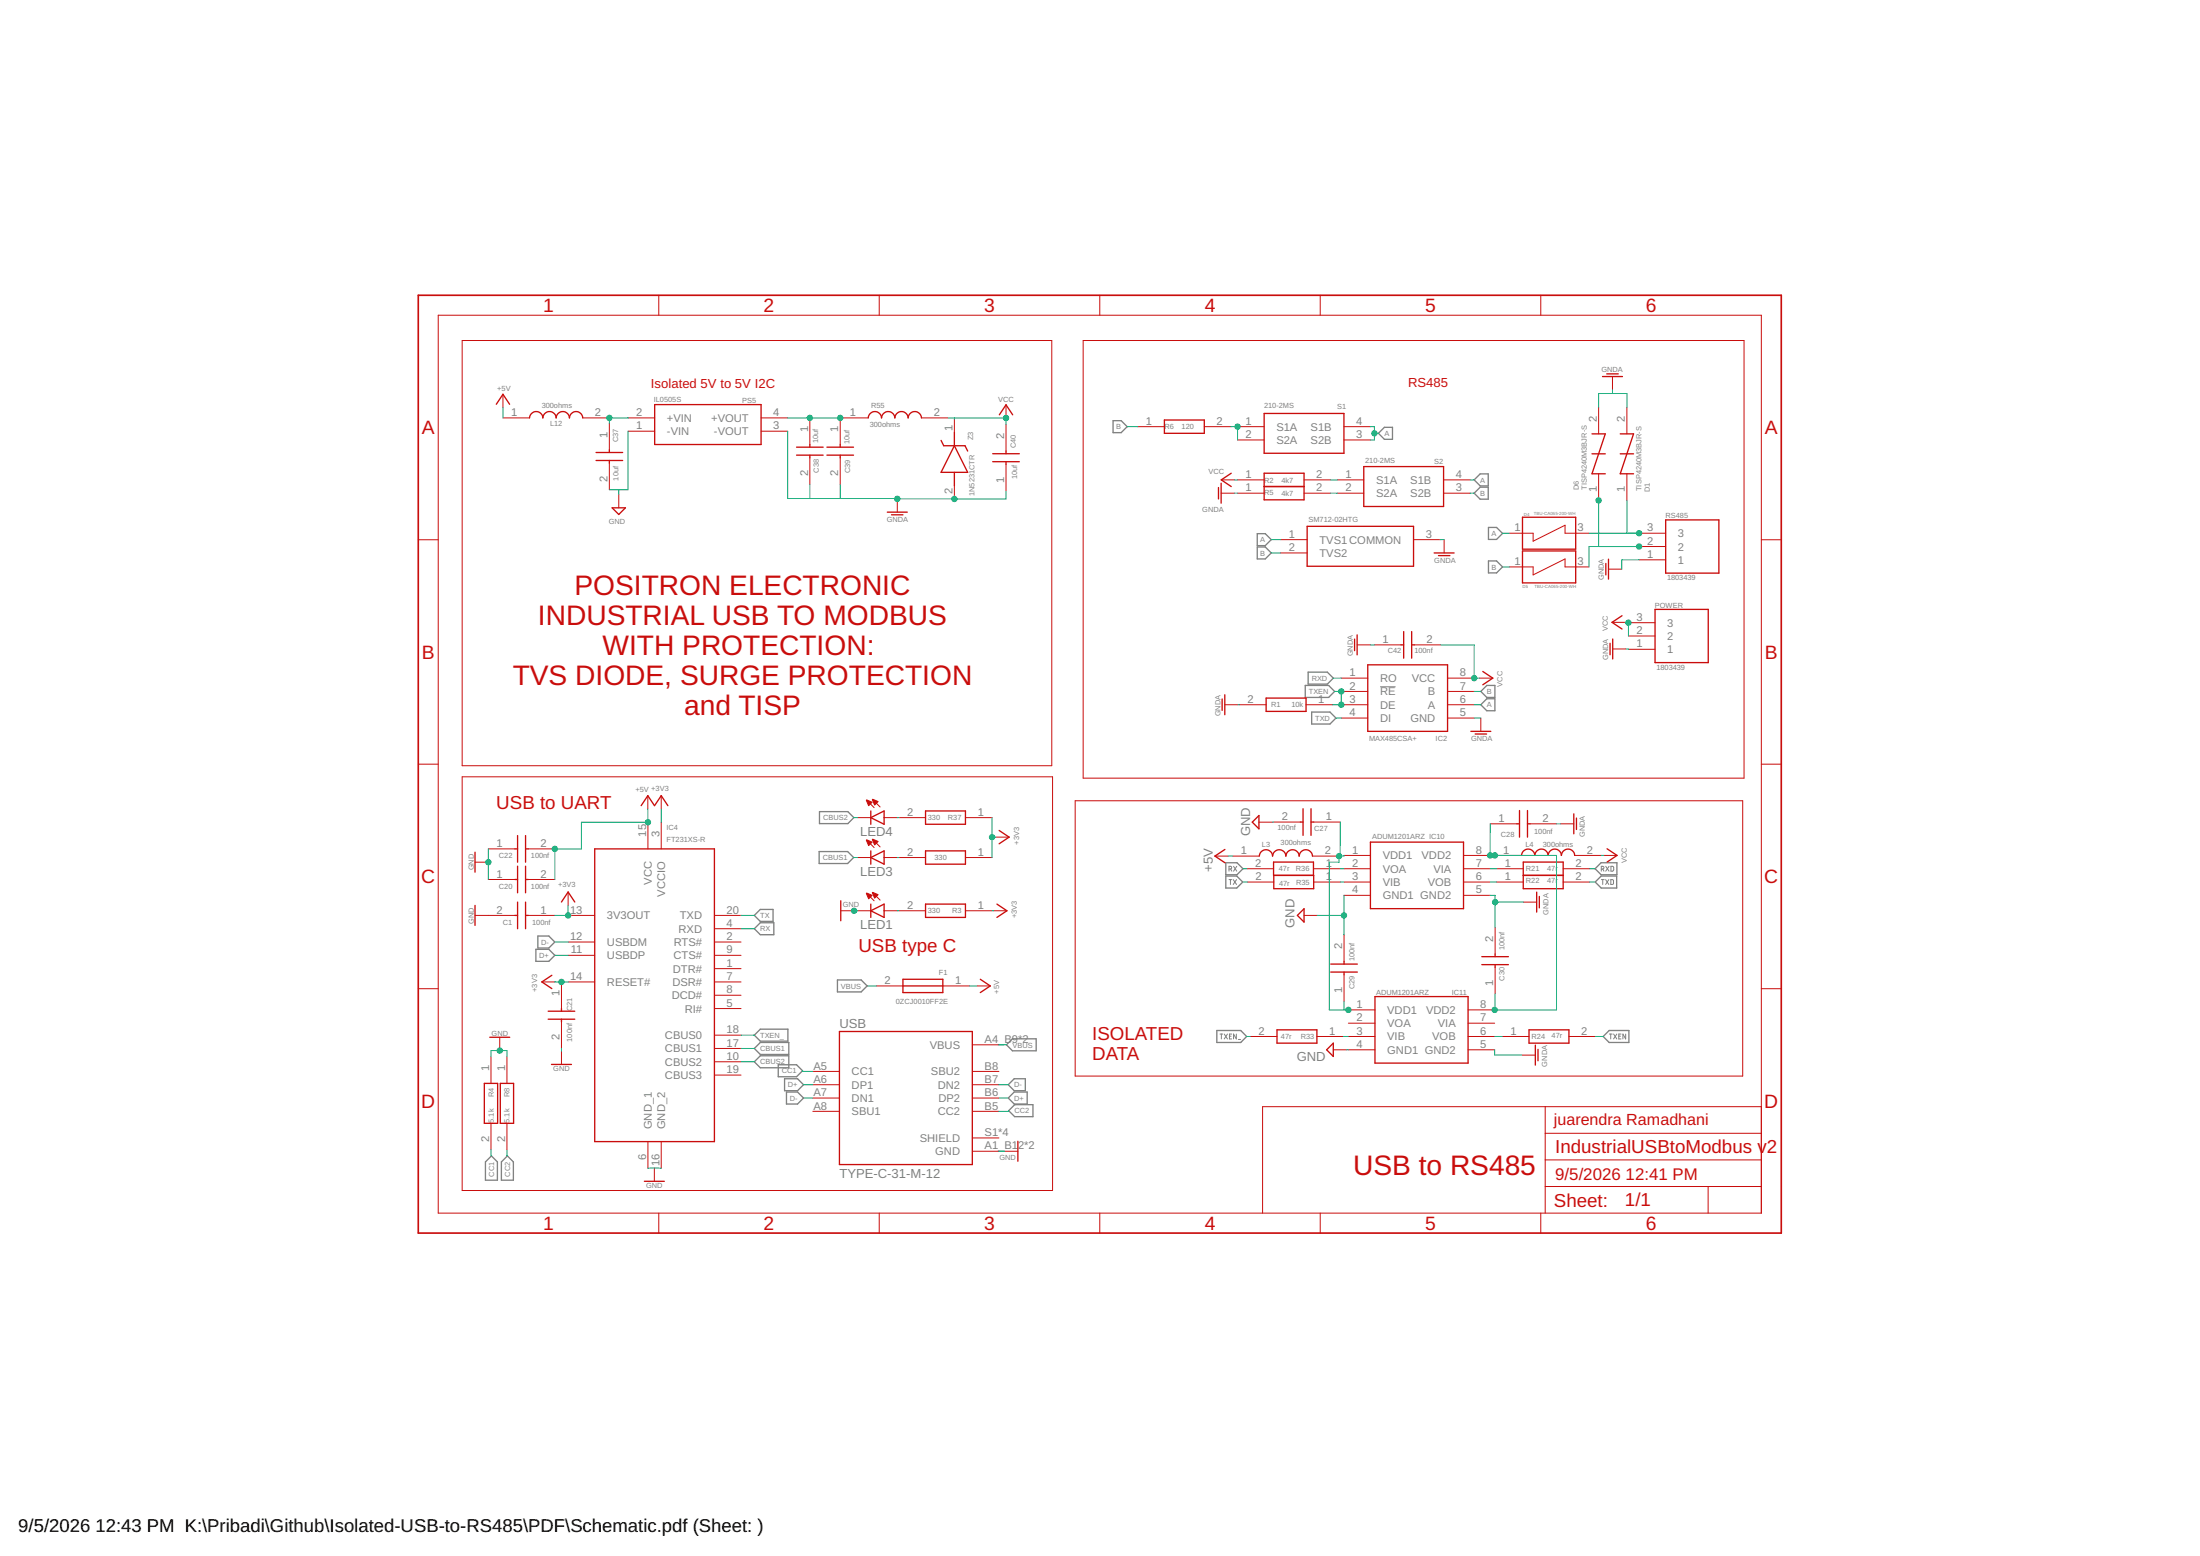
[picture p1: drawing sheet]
<svg xmlns="http://www.w3.org/2000/svg" width="420mm" height="297mm" viewBox="0 0 420 297" stroke-linecap="round" stroke-linejoin="round" font-family="sans-serif">
<g fill="none" stroke="#808080" stroke-width=".19">
<path d="M263.6 131.1h2.9M234.7 165.9l.5-.1-.1-.4h-.4v.9M234.7 167.9h.5M235 167.9v.9M235 165.9l.2 .4M235.5 167.9l.7 .9M235.6 165.4l.6 .9M236.2 167.9l-.7 .9M236.2 165.4l-.6 .9M305.8 165.9l.5-.1v-.3l-.5-.1v.9M305.8 167.9h.6M306.1 167.9v.9"/>
<path d="M306.1 165.9l.2 .4M306.6 167.9l.7 .9M306.7 165.4l.6 .9M307.3 167.9l-.7 .9M307.3 165.4l-.6 .9M307.6 167.9l.5 .2v.6l-.1 .1h-.4zM307.7 165.4l.5 .1v.6l-.2 .2h-.3zM233 197.4h.5M233.3 197.4v.9M233.8 197.4l.6 .9M234.4 197.4l-.6 .9M234.8 197.8h.3"/>
<path d="M235.2 197.4h-.4v.9h.4M236.1 197.4v.9l-.5-.9v.9M236.5 198.4h.4M307.4 197.4h.5M307.6 197.4v.9M308.2 197.4l.6 .9M308.8 197.4l-.6 .9M309.2 197.8h.3M309.6 197.4h-.4v.9h.4M310.5 197.4v.9l-.6-.9v.9"/>
</g>
<g fill="none" stroke="#808080" stroke-width=".25">
<path d="M212.6 80.3h1.5l1.2 1.1-1.2 1.2h-1.5zM263.2 82.7l1.2-1.1h1.5v2.3h-1.5zM281.5 94.1l1.2-1.1h1.5v2.3h-1.5zM281.5 91.6l1.2-1.1h1.5v2.3h-1.5zM240.1 104.4h1.5l1.2 1.2-1.2 1.1h-1.5zM240.1 101.9h1.5l1.2 1.1-1.2 1.2h-1.5zM284.3 107.1h1.5l1.2 1.1-1.2 1.2h-1.5zM284.3 100.7h1.5l1.2 1.1-1.2 1.2h-1.5zM249.3 130.9h4.4l1.2 1.1-1.2 1.1h-4.4zM249.8 128.3h3.7l1.1 1.2-1.1 1.1h-3.7zM250.5 135.9h3.5l1.1 1.2-1.1 1.1h-3.5zM284 130.9h1.5v2.2h-1.5l-1.2-1.1z"/>
<path d="M284 133.4h1.5v2.3h-1.5l-1.2-1.2zM156.5 154.9h5.4l1.2 1.2-1.2 1.1h-5.4zM102.7 178.7h2.1l1.2 1.1-1.2 1.2h-2.1zM144.1 177.3l1.1-1.2h2.6v2.3h-2.6zM144.1 174.8l1.1-1.2h2.4v2.3h-2.4zM156.4 162.6h5.5l1.1 1.1-1.1 1.1h-5.5zM234.1 164.7h2.1l1.2 1.1-1.2 1.2h-2.1zM234.1 167.2h2.1l1.1 1.2-1.1 1.1h-2.1zM304.6 165.8l1.2-1.1h3v2.3h-3zM304.7 168.4l1.1-1.2h3v2.3h-3zM102.3 181.2h2.5l1.2 1.2-1.2 1.1h-2.5zM144.1 197.6l1.1-1.1h5.3v2.3h-5.3z"/>
<path d="M145.2 199h5.4v2.3h-5.4l-1.1-1.1zM159.9 187.1h4.6l1.1 1.1-1.1 1.2h-4.6zM192.2 199.5l1.2-1.2h4.5v2.3h-4.5zM232.4 196.7h4.6l1.1 1.2-1.1 1.1h-4.6zM306.2 197.9l1.1-1.2h3.8v2.3h-3.8zM144.1 202.7l1.1-1.2h5.4v2.3h-5.4zM148.6 203.3h3.5l1.2 1.1-1.2 1.1h-3.5zM149.8 205.9h2.5l1.2 1.2-1.2 1.1h-2.5zM150.2 208.5h2.1l1.2 1.1-1.2 1.2h-2.1zM192.6 209.6l1.1-1.1h2.5v2.3h-2.5zM192.6 207.1l1.1-1.2h2.1v2.3h-2.1zM193.8 210.9h3.5v2.3h-3.5l-1.2-1.2z"/>
<path d="M93.9 220.7l1.1 1.1v3.5h-2.3v-3.5zM95.8 221.8l1.1-1.1 1.1 1.1v3.5h-2.2z"/>
</g>
<g fill="none" stroke="#c90d0c" stroke-width=".19">
<path d="M125.8 56.4v3.8M167.9 56.4v3.8M210 56.4v3.8M252.1 56.4v3.8M294.3 56.4v3.8M83.7 60.2h252.7v171.4h-252.7zM96.1 79.8h5M96.1 75.3v2.5M111.3 79.8h5.1M120 79.8h5M145.4 79.8h5M154.7 79.8v5.1"/>
<path d="M160.5 79.8v5.1M160.7 79.8h5.1M176 79.8h5.1M192.1 77.3v2.5M206.9 65h126.2v83.5h-126.2zM305.3 77.7v5.1M308 71.9v2.5M310.7 77.7v5.1M116.4 80.8v5.1M116.4 88.4v5.1M118.2 94.4v2.5M120 82.3h5"/>
<path d="M145.4 82.3h5M154.7 87.4v5.1M160.5 87.4v5.1M171.4 95.2v2.6M182.3 80v2.5M182.3 92.7v2.5M192.1 81v5.1M192.1 88.6v5.1M217.3 81.4h5.1M230 81.4h5.1M233.2 94.1h2.6M233.2 91.6h2.6"/>
<path d="M236.3 81.4h5.1M236.3 84h5.1M236.3 91.6h5.1M236.3 94.1h5.1M249 91.6h5.1M249 94.1h5.1M255.4 91.6h5.1M255.4 94.1h5.1M256.7 81.4h5M256.7 84h5M275.7 91.6h5.1M275.7 94.1h5.1"/>
<path d="M305.3 90.4v5.1M310.7 90.4v5.1M79.9 103h3.8M244.6 103h5M244.6 105.6h5M270 103h5M275.8 103v2.6M288.2 101.8h4.6v1.5l6.1-3v1.5h4.6M288.2 108.2h4.6v1.5l6.1-3v1.5h4.6M307.2 108.6h2.5M307.9 118.8h2.5M311 118.9h5.1"/>
<path d="M313 106.9h5.1M313 104.3h5.1M313 101.8h5.1M336.4 103h3.8M233.9 134.5h2.6M236.7 134.5h5.1M249.4 134.5h5.1M256.2 129.5h5M256.2 132h5M256.2 134.5h5M256.2 137.1h5M259.2 123.1h2.5"/>
<path d="M262.5 123.1h5.1M270.1 123.1h5.1M276.5 129.5h5M276.5 132h5M276.5 134.5h5M276.5 137.1h5M282.6 129.5h2.5M282.8 137.1v2.5M308 123.9h2.5M311 124h5.1M311 121.4h5.1M79.9 145.9h3.8"/>
<path d="M88.3 148.3h112.7v79h-112.7zM123.7 151.9v2.5M123.7 157v5.1M126.3 151.9v2.5M126.3 157v5.1M163.8 156.1h2.5M165.5 152.8l1.4 1.4M166.7 152.7l1.4 1.4M168.8 156.1h2.6M171.7 156.1h5.1M184.4 156.1h5.1M190.2 159.8h2.5"/>
<path d="M200.9 146.2v-81.2h-112.6v81.2h112.6M205.3 152.9h127.5v52.5h-127.5zM240.4 157h2.6M243.3 156.9h5M250.9 156.9h5.1M284.6 157.3h5.1M292.2 157.3h5.1M298 157.3h2.6M336.4 145.9h3.8M90.7 174.8h7.6M90.7 164.6h2.6M93.3 162.1h5"/>
<path d="M93.3 167.9h5M100.9 174.8h5.1M100.9 162.1h5.1M100.9 167.9h5.1M108.5 174.8h5.1M108.5 179.8h5.1M108.5 170.3v2.5M136.4 174.8h5.1M136.4 179.8h5.1M136.4 177.3h5.1M160.6 173.9h2.5M163.8 163.7h2.5"/>
<path d="M163.8 173.9h2.5M165.5 160.4l1.4 1.4M165.5 170.6l1.4 1.4M166.7 160.3l1.4 1.4M166.7 170.4l1.4 1.4M168.8 163.7h2.6M168.8 173.9h2.6M171.7 163.7h5.1M171.7 173.9h5.1M184.4 163.7h5.1M184.4 173.9h5.1M189.8 173.9h2.5"/>
<path d="M232 163.4h2.6M235.4 163.4h5.1M238.1 165.8h5.1M238.2 168.4h5.1M249 174.8h2.6M250.7 163.4h5M250.8 165.8h5.1M250.9 168.4h5.1M256.7 163.3h5M256.7 165.8h5M256.7 168.4h5M256.7 170.9h5"/>
<path d="M256.7 178.5v5M279.5 163.3h5.1M279.5 165.8h5.1M279.5 168.4h5.1M279.5 170.9h5.1M285.5 163.3h5.1M285.5 177v5.1M285.8 165.8h5.1M285.8 168.4h5.1M290.9 172.2h2.6M298.5 165.8h5.1M298.5 168.4h5.1"/>
<path d="M300.7 163.3h5.1M306.3 163.3h2.5M79.9 188.7h3.8M95.4 198v2.6M103.5 187.5h2.5M107.2 187.5v5M107.2 195.1v5.1M108.5 187.5h5.1M108.5 182.4h5.1M136.4 184.9h5.1M136.4 192.5h5.1M136.4 187.5h5.1"/>
<path d="M136.4 190h5.1M136.4 182.4h5.1M136.4 197.6h5.1M167.4 188.2h5M180.1 188.2h5M185.7 199.5h5.1M186.6 188.2h2.5M238.8 197.9h5.1M251.5 197.9h5.1M256.7 186.1v5.1M257.5 192.8h5.1M257.5 195.3h5.1"/>
<path d="M257.5 197.9h5.1M280.4 192.8h5.1M280.4 195.3h5.1M280.4 197.9h5.1M285.5 184.7v5M286.9 197.9h5.1M299.6 197.9h5.1M336.4 188.7h3.8M93.8 201.7v5.1M93.8 214.4v5.1M96.8 201.7v5.1M96.8 214.4v5.1"/>
<path d="M107.2 200.7v2.5M123.7 217.9v5.1M126.3 217.9v5.1M136.4 202.7h5.1M136.4 200.2h5.1M136.4 205.2h5.1M155.2 207.1h5.1M155.2 204.5h5.1M155.2 212.2h5.1M155.2 209.6h5.1M185.7 207.1h5.1M185.7 204.5h5.1"/>
<path d="M185.7 212.2h5.1M185.7 209.6h5.1M185.7 217.2h5.1M185.7 219.8h5.1M191.9 219.8h2.5M254.6 200.4h2.6M257.5 200.4h5.1M280.4 200.4h5.1M290.7 201.4h2.5M295.1 211.3v20.3M295.1 216.3h41.3M336.4 211.3h-95.3v20.3"/>
<path d="M125 223v2.5M125.8 231.6v3.8M167.9 231.6v3.8M210 231.6v3.8M252.1 231.6v3.8M294.3 231.6v3.8M295.1 226.5h41.3M295.1 221.4h41.3M326.2 226.5v5.1"/>
</g>
<g fill="none" stroke="#c90d0c" stroke-width=".25">
<path d="M94.8 77.2l1.3-1.9 1.2 1.9M101.1 79.8a1.27 1.27 0 0 1 1.3-1.2 1.27 1.27 0 0 1 1.3 1.2 1.27 1.27 0 0 1 1.2-1.2 1.27 1.27 0 0 1 1.3 1.2 1.27 1.27 0 0 1 1.3-1.2 1.27 1.27 0 0 1 1.3 1.2 1.27 1.27 0 0 1 1.2-1.2 1.27 1.27 0 0 1 1.3 1.2M125 77.2h20.4v7.7h-20.4zM165.8 79.8a1.27 1.27 0 0 1 1.3-1.2 1.27 1.27 0 0 1 1.3 1.2 1.27 1.27 0 0 1 1.2-1.2 1.27 1.27 0 0 1 1.3 1.2 1.27 1.27 0 0 1 1.3-1.2 1.27 1.27 0 0 1 1.2 1.2 1.27 1.27 0 0 1 1.3-1.2 1.27 1.27 0 0 1 1.3 1.2M190.9 79.2l1.2-1.9 1.3 1.9M241.4 78.9h15.3v7.6h-15.3zM306 71.9h3.9M306.9 71.4h2.2M113.8 86.4h5.1M113.8 87.9h5.1M116.4 85.9v.5M116.4 87.9v.5"/>
<path d="M116.9 96.9h2.5l-1.2 1.3zM152.1 85.4h5.1M152.1 86.9h5.1M154.7 84.9v.5M154.7 86.9v.5M157.9 85.4h5.1M157.9 86.9h5.1M160.5 84.9v.5M160.5 86.9v.5M169.5 97.8h3.8M170.3 98.3h2.1M179.7 84.1l.5 1h4.1l.5 1"/>
<path d="M182.3 85.1l2.5 5.1h-5.1zM182.3 82.5v2.6M182.3 90.2v2.5M189.6 88.1h5.1M189.6 86.6h5.1M192.1 86.1v.5M192.1 88.1v.5M222.4 80.2h7.6v2.5h-7.6zM232.7 93.1v2.1M233.2 92.2v3.9M235.1 90.3l-1.9 1.3 1.9 1.3M241.4 90.3h7.6v5.1h-7.6z"/>
<path d="M241.4 92.9h7.6M260.5 89.1h15.2v7.6h-15.2zM290.8 98.7h10.1v6.1h-10.1zM304 82.8h2.6l-2.6 7.6h2.6M304 86.6h2.6M309.4 82.8h2.6l-2.6 7.6h2.6M309.4 86.6h2.6M318.1 99.3h10.2v10.1h-10.2zM249.6 100.5h20.4v7.6h-20.4zM273.9 105.6h3.8M274.7 106.1h2.2M290.8 105.2h10.1v6.1h-10.1z"/>
<path d="M306.7 107.6v2.1M307.2 106.7v3.9M309.8 117.5l-1.9 1.3 1.9 1.3M316.1 116.3h10.1v10.2h-10.1zM233.4 133.4v2.2M233.9 132.6v3.8M241.8 133.3h7.6v2.5h-7.6zM258.7 122v2.2M259.2 121.2v3.8M261.2 126.9h15.3v12.7h-15.3zM267.6 123.1h.5M268.1 120.6v5"/>
<path d="M269.6 120.6v5M269.6 123.1h.5M280.9 139.6h3.8M283.2 128.2l1.9 1.3-1.9 1.2M307.5 122.8v2.2M308 122v3.8M98.8 159.5v5.1M100.4 159.5v5.1M122.4 153.8l1.3-1.9 1.3 1.9 1.3-1.9 1.3 1.9M166.3 154.8v2.6M166.3 156.1l2.5-1.3v2.6zM176.8 154.8h7.6v2.6h-7.6z"/>
<path d="M190.8 158.5l1.9 1.3-1.9 1.3M240.4 155.7v2.5l-1.2-1.2zM248.3 156.9h.6M248.9 154.4v5.1M250.4 154.4v5.1M250.4 156.9h.5M281.7 140.1h2.2M289.7 157.3h.5M290.2 154.7v5.1M291.7 154.7v5.1M291.7 157.3h.5M300.6 155.4v3.8"/>
<path d="M301.1 156.2v2.1M90.7 162.7v3.8M90.7 172.8v3.9M98.3 162.1h.5M98.3 174.8h.5M98.3 167.9h.5M98.8 165.4v5M98.8 172.2v5.1M100.4 162.1h.5M100.4 165.4v5M100.4 172.2v5.1M100.4 174.8h.5"/>
<path d="M100.4 167.9h.5M107.2 172.2l1.3-1.9 1.3 1.9M113.6 162.1h22.8v55.8h-22.8zM160.6 172v3.8M166.3 163.7l2.5-1.3v2.6zM166.3 162.4v2.6M166.3 172.6v2.5M166.3 173.9l2.5-1.3v2.5zM176.8 162.4h7.6v2.6h-7.6zM176.8 172.6h7.6v2.5h-7.6zM190.4 172.6l1.9 1.3-1.9 1.2M233.9 162.2l-1.9 1.2 1.9 1.3"/>
<path d="M240.5 163.4a1.27 1.27 0 0 1 1.3-1.2 1.27 1.27 0 0 1 1.2 1.2 1.27 1.27 0 0 1 1.3-1.2 1.27 1.27 0 0 1 1.3 1.2 1.27 1.27 0 0 1 1.2-1.2 1.27 1.27 0 0 1 1.3 1.2 1.27 1.27 0 0 1 1.3-1.2 1.27 1.27 0 0 1 1.3 1.2M243.3 167.1v2.6h7.6v-2.6h-7.7v-2.5h7.6v2.5M249 173.5v2.5l-1.2-1.2zM261.7 160.8h17.8v12.7h-17.8zM290.6 163.3a1.27 1.27 0 0 1 1.2-1.2 1.27 1.27 0 0 1 1.3 1.2 1.27 1.27 0 0 1 1.3-1.2 1.27 1.27 0 0 1 1.3 1.2 1.27 1.27 0 0 1 1.2-1.2 1.27 1.27 0 0 1 1.3 1.2 1.27 1.27 0 0 1 1.3-1.2 1.27 1.27 0 0 1 1.2 1.2M290.9 164.6h7.6v5.1h-7.6zM290.9 167.1h7.6M293.5 170.3v3.8M294 171.1v2.2M306.9 162l1.9 1.3-1.9 1.3M93.5 198h3.8M104.7 193h5.1"/>
<path d="M104.7 194.6h5.1M105.4 186.2l-1.9 1.3 1.9 1.2M107.2 192.5v.5M107.2 194.6v.5M160.3 196.9h25.4v25.4h-25.4zM172.4 186.9h7.7v2.6h-7.7zM172.4 188.2h7.7M187.2 186.9l1.9 1.3-1.9 1.3M243.9 196.6h7.6v2.5h-7.6zM254.1 185.6h5.1M254.1 184h5.1M254.6 199.1v2.6l-1.2-1.3z"/>
<path d="M256.7 183.5v.5M256.7 185.6v.5M262.6 190.2h17.8v12.7h-17.8zM283 184.1h5.1M283 182.6h5.1M285.5 182.1v.5M285.5 184.1v.6M292 196.6h7.6v2.5h-7.6zM293.2 199.5v3.8M92.5 206.8h2.5v7.6h-2.5zM95.5 206.8h2.6v7.6h-2.6zM105.3 203.2h3.8"/>
<path d="M194.4 217.9v3.8M293.7 200.3v2.2M123.1 225.5h3.8"/>
</g>
<path d="M79.9 56.4h260.3v179h-260.3z" fill="none" stroke="#c90d0c" stroke-width=".32"/>
<g fill="#c90d0c" stroke="#c90d0c" stroke-width=".19">
<path d="M166.6 160.3l1.1 .3-.7 .7z" fill-rule="evenodd"/>
<path d="M165.4 160.4l1.2 .4-.7 .6z" fill-rule="evenodd"/>
<path d="M166.6 152.6l1.1 .4-.7 .7z" fill-rule="evenodd"/>
<path d="M165.4 152.8l1.2 .3-.7 .7z" fill-rule="evenodd"/>
<path d="M166.6 170.4l1.1 .4-.7 .7z" fill-rule="evenodd"/>
<path d="M165.4 170.5l1.2 .4-.7 .7z" fill-rule="evenodd"/>
</g>
<g fill="none" stroke="#0dab76" stroke-width=".19">
<path d="M96.1 77.8v2M120 79.8h-3.6v1M150.4 79.8h10.3M181.1 79.8h11v1.2M182.3 79.8v.2M305.3 77.7v-2.6h5.4v2.6M308 74.4v.7M118.2 93.5v.9M120 82.3v11.2h-3.6M150.4 82.3v12.9h41.7v-1.5M154.7 92.5v2.7M160.5 92.5v2.7"/>
<path d="M182.3 95.2h.1M215.3 81.4h2M235.1 81.4h1.2v2.6M235.8 94.1h.5M235.8 91.6h.5M254.1 94.1h1.3M254.1 91.6h1.3M261.7 81.4h.8v2.6h-.8M262.5 82.7h.7M280.8 94.1h.7M280.8 91.6h.7M305.3 95.4v8.9"/>
<path d="M310.7 95.5v6.3M242.8 103h1.8M242.8 105.6h1.8M275 103h.8M287 108.2h1.2M287 101.8h1.2M303.5 101.8h9.5M310.4 118.8l.6 .1v2.5M313 106.9h-3.3v1.7M313 104.3h-9.5v3.9M236.5 134.5h.2M254.6 129.5h1.6"/>
<path d="M254.9 132h1.3v2.5h-1.7M255.1 137.1h1.1M261.7 123.1h.8M275.2 123.1h6.3v6.4h1.1M281.5 137.1h1.3M281.5 134.5h1.3M281.5 132h1.3M310.5 123.9l.5 .1M123.7 154.4v2.6M123.7 157h-12.7v5.1h-5v5.8M126.3 154.4v2.6M163.1 156.1h.7"/>
<path d="M171.4 156.1h.3M189.5 156.1v7.6M189.5 159.8h.7M243.3 156.9l-.3 .1M256 156.9l-.1 6.5M284.6 157.3v6h12.7v29.5h-11.8M297.3 157.3h.7M93.3 162.1v5.8M106 179.8h2.5M108.5 172.8v2h-2.5M141.5 174.8h2.6M141.5 177.3h2.6"/>
<path d="M163 163.7h.8M163.1 173.9h.7M171.4 173.9h.3M171.4 163.7h.3M189.5 173.9h.3M234.6 163.4h.8M237.3 168.4h.9M237.4 165.8h.7M251.6 174.8h5.1M255.9 165.8h.8M256 168.4h.7M256.7 163.3v.1h-1v1.2h-1.8v28.2h3.6"/>
<path d="M256.7 170.9v7.6M256.7 178.5h.1M284.6 168.4h1.2M284.6 165.8h1.2M284.6 170.9h.9v6.1M285.5 172.2h5.4M303.6 168.4h1.1M303.6 165.8h1.1M305.8 163.3h.5M106 182.4h2.5M106 187.5h2.5M141.5 197.6h2.6"/>
<path d="M165.7 188.2h1.7M185.1 188.2h1.5M190.8 199.5h1.4M238.1 197.9h.7M256.6 197.9h.9M256.7 191.2v1.6M285.5 197.9h1.4M285.5 189.7v3.1M304.7 197.9h1.5M93.8 201.7v-1.1h3v1.1M93.8 219.5l.1 1.2M96.8 219.5l.1 1.2"/>
<path d="M107.2 200.2v.5M141.5 200.2h2.6M141.5 202.7h2.6M153.3 204.4v.1h1.9M153.5 209.6h1.7M153.5 207.1h1.7M190.8 219.8h1.1M190.8 209.6h1.8M190.8 207.1h1.8M192.6 212v.2h-1.8M257.2 200.4h.3M285.5 200.4v1h5.2"/>
<path d="M123.7 223h2.6"/>
</g>
<g fill="#0dab76" stroke="#0dab76" stroke-width=".19">
<circle cx="256.7" cy="174.8" r=".51"/>
<circle cx="93.3" cy="164.6" r=".51"/>
<circle cx="163.1" cy="173.9" r=".51"/>
<circle cx="95.4" cy="200.6" r=".51"/>
<circle cx="106" cy="162.1" r=".51"/>
<circle cx="123.7" cy="157" r=".51"/>
<circle cx="255.7" cy="163.4" r=".51"/>
<circle cx="257.5" cy="192.8" r=".51"/>
<circle cx="285.5" cy="172.2" r=".51"/>
<circle cx="171.4" cy="95.2" r=".51"/>
<circle cx="182.3" cy="95.2" r=".51"/>
<circle cx="285.5" cy="192.8" r=".51"/>
<circle cx="284.6" cy="163.3" r=".51"/>
<circle cx="285.5" cy="163.3" r=".51"/>
<circle cx="262.5" cy="82.7" r=".51"/>
<circle cx="236.3" cy="81.4" r=".51"/>
<circle cx="116.4" cy="79.8" r=".51"/>
<circle cx="154.7" cy="79.8" r=".51"/>
<circle cx="160.5" cy="79.8" r=".51"/>
<circle cx="256.2" cy="132" r=".51"/>
<circle cx="256.2" cy="134.5" r=".51"/>
<circle cx="107.2" cy="187.5" r=".51"/>
<circle cx="189.5" cy="159.8" r=".51"/>
<circle cx="108.5" cy="174.8" r=".51"/>
<circle cx="281.5" cy="129.5" r=".51"/>
<circle cx="192.1" cy="79.8" r=".51"/>
<circle cx="311" cy="118.9" r=".51"/>
<circle cx="313" cy="101.8" r=".51"/>
<circle cx="313" cy="104.3" r=".51"/>
<circle cx="305.3" cy="95.5" r=".51"/>
</g>
<g font-size="5.4" fill="#c90d0c">
<text x="109.7" y="113.6">POSITRON ELECTRONIC</text>
<text x="102.7" y="119.3">INDUSTRIAL USB TO MODBUS</text>
<text x="115.1" y="125">WITH PROTECTION:</text>
<text x="97.9" y="130.7">TVS DIODE, SURGE PROTECTION</text>
<text x="130.7" y="136.4">and TISP</text>
<text x="258.4" y="224.2">USB to RS485</text>
</g>
<g font-size="3.7" fill="#c90d0c">
<text x="103.7" y="59.6">1</text>
<text x="145.8" y="59.6">2</text>
<text x="188" y="59.6">3</text>
<text x="230.1" y="59.6">4</text>
<text x="272.2" y="59.6">5</text>
<text x="314.3" y="59.6">6</text>
<text x="80.6" y="82.9">A</text>
<text x="337" y="82.9">A</text>
<text x="80.6" y="125.7">B</text>
<text x="337" y="125.7">B</text>
<text x="80.5" y="168.6">C</text>
<text x="336.9" y="168.6">C</text>
<text x="80.5" y="211.5">D</text>
<text x="336.9" y="211.5">D</text>
<text x="103.7" y="234.8">1</text>
<text x="145.8" y="234.8">2</text>
<text x="188" y="234.8">3</text>
<text x="230.1" y="234.8">4</text>
<text x="272.2" y="234.8">5</text>
<text x="314.3" y="234.8">6</text>
</g>
<g font-size="3.6" fill="#c90d0c">
<text x="94.8" y="154.4">USB to UART</text>
<text x="163.9" y="181.7">USB type C</text>
<text x="208.6" y="198.6">ISOLATED</text>
<text x="208.6" y="202.4">DATA</text>
<text x="297" y="220.2">IndustrialUSBtoModbus v</text>
<text x="337.4" y="220.2">2</text>
<text x="296.8" y="230.4">Sheet:</text>
<text x="310.3" y="230.3">1/1</text>
</g>
<g font-size="3.5">
<text x="3.5" y="292.5">9/5/2026</text>
<text x="18.2" y="292.5">12:43 PM K:\Pribadi\Github\Isolated-USB-to-RS485\PDF\Schematic.pdf (Sheet: )</text>
</g>
<g font-size="3.2" fill="#c90d0c">
<text x="297" y="225.2">9/5/2026</text>
<text x="310.5" y="225.2">12:41 PM</text>
</g>
<text font-size="3.1" fill="#c90d0c" x="296.8" y="214.8">juarendra Ramadhani</text>
<g font-size="2.5" fill="#c90d0c">
<text x="124.3" y="74.1">Isolated 5V to 5V I2C</text>
<text x="268.9" y="73.8">RS485</text>
</g>
<g font-size="2.5" fill="#808080">
<text x="164.3" y="159.6">LED4</text>
<text x="238.8" y="159.6" transform="rotate(-90 238.8 159.6)">GND</text>
<text x="164.3" y="167.3">LED3</text>
<text x="231.6" y="166.4" transform="rotate(-90 231.6 166.4)">+5V</text>
<text x="164.3" y="177.4">LED1</text>
<text x="247.2" y="177.2" transform="rotate(-90 247.2 177.2)">GND</text>
<text x="160.3" y="196.2">USB</text>
<text x="247.6" y="202.6">GND</text>
<text x="160.3" y="224.9">TYPE-C-31-M-12</text>
</g>
<g font-size="2.1" fill="#808080">
<text x="97.6" y="79.4">1</text>
<text x="113.6" y="79.4">2</text>
<text x="116" y="83.5" transform="rotate(-90 116 83.5)">1</text>
<text x="121.5" y="82">1</text>
<text x="121.5" y="79.4">2</text>
<text x="127.4" y="83.1">-VIN</text>
<text x="127.4" y="80.5">+VIN</text>
<text x="135.8" y="80.5">+VOUT</text>
<text x="136.3" y="83.1">-VOUT</text>
<text x="147.7" y="82">3</text>
<text x="147.7" y="79.4">4</text>
<text x="154.3" y="82.5" transform="rotate(-90 154.3 82.5)">1</text>
<text x="160.1" y="82.5" transform="rotate(-90 160.1 82.5)">1</text>
<text x="162.3" y="79.4">1</text>
<text x="178.3" y="79.4">2</text>
<text x="181.9" y="82.2" transform="rotate(-90 181.9 82.2)">1</text>
<text x="191.8" y="83.8" transform="rotate(-90 191.8 83.8)">2</text>
<text x="218.9" y="81.1">1</text>
<text x="232.3" y="81.1">2</text>
<text x="237.9" y="81.1">1</text>
<text x="237.9" y="83.6">2</text>
<text x="243.8" y="82.2">S1A</text>
<text x="250.3" y="82.2">S1B</text>
<text x="259" y="81.1">4</text>
<text x="259" y="83.6">3</text>
<text x="305" y="80.5" transform="rotate(-90 305 80.5)">2</text>
<text x="310.3" y="80.5" transform="rotate(-90 310.3 80.5)">2</text>
<text x="243.8" y="84.8">S2A</text>
<text x="250.3" y="84.8">S2B</text>
<text x="116" y="91.9" transform="rotate(-90 116 91.9)">2</text>
<text x="154.3" y="90.9" transform="rotate(-90 154.3 90.9)">2</text>
<text x="160.1" y="90.9" transform="rotate(-90 160.1 90.9)">2</text>
<text x="181.9" y="94.2" transform="rotate(-90 181.9 94.2)">2</text>
<text x="191.8" y="92.2" transform="rotate(-90 191.8 92.2)">1</text>
<text x="237.9" y="91.3">1</text>
<text x="237.9" y="93.8">1</text>
<text x="251.4" y="91.3">2</text>
<text x="251.4" y="93.8">2</text>
<text x="256.9" y="91.3">1</text>
<text x="256.9" y="93.8">2</text>
<text x="262.8" y="92.4">S1A</text>
<text x="262.8" y="94.9">S2A</text>
<text x="269.3" y="92.4">S1B</text>
<text x="269.3" y="94.9">S2B</text>
<text x="278" y="91.3">4</text>
<text x="278" y="93.8">3</text>
<text x="305" y="94" transform="rotate(-90 305 94)">1</text>
<text x="310.3" y="94" transform="rotate(-90 310.3 94)">1</text>
<text x="289.2" y="101.4">1</text>
<text x="301.3" y="101.4">3</text>
<text x="314.6" y="101.4">3</text>
<text x="246.1" y="102.7">1</text>
<text x="246.1" y="105.2">2</text>
<text x="252" y="103.8">TVS1COMMON</text>
<text x="252" y="106.3">TVS2</text>
<text x="272.3" y="102.7">3</text>
<text x="289.2" y="107.9">1</text>
<text x="301.3" y="107.9">3</text>
<text x="314.6" y="106.5">1</text>
<text x="314.6" y="104">2</text>
<text x="320.4" y="107.6">1</text>
<text x="320.4" y="105.1">2</text>
<text x="320.4" y="102.6">3</text>
<text x="312.6" y="118.5">3</text>
<text x="318.4" y="119.6">3</text>
<text x="264.1" y="122.7">1</text>
<text x="272.5" y="122.7">2</text>
<text x="312.6" y="123.6">1</text>
<text x="312.6" y="121">2</text>
<text x="318.4" y="124.7">1</text>
<text x="318.4" y="122.2">2</text>
<text x="257.7" y="129.1">1</text>
<text x="257.7" y="131.6">2</text>
<text x="263.6" y="130.2">RO</text>
<text x="269.6" y="130.2">VCC</text>
<text x="278.8" y="129.1">8</text>
<text x="278.8" y="131.6">7</text>
<text x="238.3" y="134.2">2</text>
<text x="251.8" y="134.2">1</text>
<text x="257.7" y="134.2">3</text>
<text x="257.7" y="136.7">4</text>
<text x="263.6" y="132.8">RE</text>
<text x="263.6" y="135.3">DE</text>
<text x="263.6" y="137.8">DI</text>
<text x="269.4" y="137.8">GND</text>
<text x="272.7" y="132.8">B</text>
<text x="272.7" y="135.3">A</text>
<text x="278.8" y="134.2">6</text>
<text x="278.8" y="136.7">5</text>
<text x="173.2" y="155.7">2</text>
<text x="186.7" y="155.7">1</text>
<text x="94.8" y="161.7">1</text>
<text x="103.2" y="161.7">2</text>
<text x="123.4" y="159.7" transform="rotate(-90 123.4 159.7)">15</text>
<text x="125.9" y="159.7" transform="rotate(-90 125.9 159.7)">3</text>
<text x="244.8" y="156.6">2</text>
<text x="253.2" y="156.6">1</text>
<text x="286.2" y="156.9">1</text>
<text x="294.6" y="156.9">2</text>
<text x="94.8" y="167.5">1</text>
<text x="103.2" y="167.5">2</text>
<text x="173.2" y="163.4">2</text>
<text x="186.7" y="163.4">1</text>
<text x="237" y="163.1">1</text>
<text x="239.7" y="165.5">2</text>
<text x="253" y="163.1">2</text>
<text x="253.2" y="165.5">1</text>
<text x="258.2" y="162.9">1</text>
<text x="258.2" y="165.5">2</text>
<text x="264.1" y="164.1">VDD1</text>
<text x="264.1" y="166.6">VOA</text>
<text x="271.5" y="164.1">VDD2</text>
<text x="273.7" y="166.6">VIA</text>
<text x="281.8" y="162.9">8</text>
<text x="281.8" y="165.5">7</text>
<text x="287.1" y="162.9">1</text>
<text x="287.4" y="165.5">1</text>
<text x="300.9" y="165.5">2</text>
<text x="303.1" y="162.9">2</text>
<text x="124.5" y="168.9" transform="rotate(-90 124.5 168.9)">VCC</text>
<text x="127" y="171.2" transform="rotate(-90 127 171.2)">VCCIO</text>
<text x="173.2" y="173.5">2</text>
<text x="186.7" y="173.5">1</text>
<text x="239.8" y="168">2</text>
<text x="253.2" y="168">1</text>
<text x="258.2" y="168">3</text>
<text x="258.2" y="170.6">4</text>
<text x="264.1" y="169.1">VIB</text>
<text x="264.1" y="171.7">GND1 GND2</text>
<text x="272.7" y="169.1">VOB</text>
<text x="281.8" y="168">6</text>
<text x="281.8" y="170.6">5</text>
<text x="287.4" y="168">1</text>
<text x="300.9" y="168">2</text>
<text x="94.8" y="174.4">2</text>
<text x="103.2" y="174.4">1</text>
<text x="108.9" y="179.5">12</text>
<text x="108.9" y="174.4">13</text>
<text x="115.9" y="175.5">3V3OUT</text>
<text x="129.6" y="178.1">RXD</text>
<text x="129.8" y="175.5">TXD</text>
<text x="138.8" y="179.5">2</text>
<text x="138.8" y="176.9">4</text>
<text x="138.8" y="174.4">20</text>
<text x="285.2" y="179.8" transform="rotate(-90 285.2 179.8)">2</text>
<text x="109" y="182">11</text>
<text x="115.9" y="183.1">USBDP</text>
<text x="115.9" y="180.6">USBDM</text>
<text x="128.5" y="185.7">DTR#</text>
<text x="128.6" y="183.1">CTS#</text>
<text x="128.7" y="180.6">RTS#</text>
<text x="138.8" y="184.6">1</text>
<text x="138.8" y="182">9</text>
<text x="256.3" y="181.2" transform="rotate(-90 256.3 181.2)">2</text>
<text x="106.9" y="190.2" transform="rotate(-90 106.9 190.2)">1</text>
<text x="108.9" y="187.1">14</text>
<text x="115.9" y="188.2">RESET#</text>
<text x="128.3" y="190.8">DCD#</text>
<text x="128.4" y="188.2">DSR#</text>
<text x="138.8" y="187.1">7</text>
<text x="138.8" y="189.6">8</text>
<text x="168.9" y="187.9">2</text>
<text x="182.4" y="187.9">1</text>
<text x="256.3" y="189.6" transform="rotate(-90 256.3 189.6)">1</text>
<text x="285.2" y="188.2" transform="rotate(-90 285.2 188.2)">1</text>
<text x="130.8" y="193.3">RI#</text>
<text x="138.8" y="192.2">5</text>
<text x="138.8" y="197.3">18</text>
<text x="240.4" y="197.5">2</text>
<text x="253.8" y="197.5">1</text>
<text x="259.1" y="192.4">1</text>
<text x="259.1" y="195">2</text>
<text x="259.1" y="197.5">3</text>
<text x="264.9" y="193.5">VDD1</text>
<text x="264.9" y="196.1">VOA</text>
<text x="272.3" y="193.5">VDD2</text>
<text x="274.6" y="196.1">VIA</text>
<text x="282.7" y="192.4">8</text>
<text x="282.7" y="195">7</text>
<text x="282.7" y="197.5">6</text>
<text x="288.5" y="197.5">1</text>
<text x="302" y="197.5">2</text>
<text x="106.9" y="198.6" transform="rotate(-90 106.9 198.6)">2</text>
<text x="127" y="203.5">CBUS2</text>
<text x="127" y="200.9">CBUS1</text>
<text x="127" y="198.4">CBUS0</text>
<text x="138.8" y="202.3">10</text>
<text x="138.8" y="199.8">17</text>
<text x="177.6" y="200.2">VBUS</text>
<text x="188" y="199.1">A4_B9*2</text>
<text x="259.1" y="200">4</text>
<text x="264.9" y="198.6">VIB</text>
<text x="264.9" y="201.2">GND1 GND2</text>
<text x="273.5" y="198.6">VOB</text>
<text x="282.7" y="200">5</text>
<text x="93.4" y="204.5" transform="rotate(-90 93.4 204.5)">1</text>
<text x="96.5" y="204.5" transform="rotate(-90 96.5 204.5)">1</text>
<text x="127" y="206">CBUS3</text>
<text x="138.8" y="204.9">19</text>
<text x="155.4" y="206.7">A6</text>
<text x="155.4" y="204.2">A5</text>
<text x="155.4" y="209.3">A7</text>
<text x="162.6" y="207.8">DP1</text>
<text x="162.6" y="205.3">CC1</text>
<text x="177.8" y="205.3">SBU2</text>
<text x="179.1" y="207.8">DN2</text>
<text x="188" y="209.3">B6</text>
<text x="188" y="204.2">B8</text>
<text x="188" y="206.7">B7</text>
<text x="124.5" y="215.6" transform="rotate(-90 124.5 215.6)">GND_1</text>
<text x="127" y="215.6" transform="rotate(-90 127 215.6)">GND_2</text>
<text x="155.4" y="211.8">A8</text>
<text x="162.6" y="212.9">SBU1</text>
<text x="162.6" y="210.4">DN1</text>
<text x="179.1" y="212.9">CC2</text>
<text x="179.2" y="210.4">DP2</text>
<text x="188" y="211.8">B5</text>
<text x="93.4" y="218" transform="rotate(-90 93.4 218)">2</text>
<text x="96.5" y="218" transform="rotate(-90 96.5 218)">2</text>
<text x="123.4" y="221.4" transform="rotate(-90 123.4 221.4)">6</text>
<text x="175.7" y="218">SHIELD</text>
<text x="178.6" y="220.5">GND</text>
<text x="188" y="216.9">S1*4</text>
<text x="188" y="219.4">A1_B1</text>
<text x="194.4" y="219.4">2*2</text>
<text x="125.9" y="222.6" transform="rotate(-90 125.9 222.6)">16</text>
</g>
<g font-size="1.4" fill="#808080">
<text x="305.8" y="71">GNDA</text>
<text x="95" y="74.6">+5V</text>
<text x="103.4" y="77.9">300ohms</text>
<text x="124.9" y="76.8">IL0505S</text>
<text x="141.8" y="76.9">PS5</text>
<text x="166.4" y="78">R55</text>
<text x="190.6" y="76.7">VCC</text>
<text x="241.4" y="77.9">210-2MS</text>
<text x="105" y="81.3">L12</text>
<text x="166.1" y="81.4">300ohms</text>
<text x="213.2" y="82">B</text>
<text x="222.4" y="82">R6</text>
<text x="225.7" y="82">120</text>
<text x="255.4" y="78.2">S1</text>
<text x="264.4" y="83.2">A</text>
<text x="118.1" y="84.4" transform="rotate(-90 118.1 84.4)">C37</text>
<text x="156.3" y="84.6" transform="rotate(-90 156.3 84.6)">10uf</text>
<text x="162.3" y="84.7" transform="rotate(-90 162.3 84.7)">10uf</text>
<text x="185.9" y="84" transform="rotate(-90 185.9 84)">Z3</text>
<text x="194" y="85.5" transform="rotate(-90 194 85.5)">C40</text>
<text x="260.7" y="88.3">210-2MS</text>
<text x="273.9" y="88.6">S2</text>
<text x="118.2" y="91.7" transform="rotate(-90 118.2 91.7)">10uf</text>
<text x="156.4" y="90.2" transform="rotate(-90 156.4 90.2)">C38</text>
<text x="162.4" y="90.3" transform="rotate(-90 162.4 90.3)">C39</text>
<text x="186.1" y="94.7" transform="rotate(-90 186.1 94.7)">1N5231CTR</text>
<text x="194.3" y="91.4" transform="rotate(-90 194.3 91.4)">10uf</text>
<text x="230.8" y="90.4">VCC</text>
<text x="241.4" y="92.1">R2</text>
<text x="241.4" y="94.4">R5</text>
<text x="244.7" y="92.1">4k7</text>
<text x="244.7" y="94.7">4k7</text>
<text x="282.7" y="94.7">B</text>
<text x="282.7" y="92.1">A</text>
<text x="301.6" y="93.5" transform="rotate(-90 301.6 93.5)">D6</text>
<text x="303.1" y="93.5" transform="rotate(-90 303.1 93.5)">TISP4240M3BJR-S</text>
<text x="313.5" y="93.7" transform="rotate(-90 313.5 93.7)">TISP4240M3BJR-S</text>
<text x="315.1" y="93.9" transform="rotate(-90 315.1 93.9)">D1</text>
<text x="116.3" y="100.1">GND</text>
<text x="169.4" y="99.6">GNDA</text>
<text x="229.6" y="97.7">GNDA</text>
<text x="249.9" y="99.7">SM712-02HTG</text>
<text x="318.1" y="99">RS485</text>
<text x="240.7" y="106.1">B</text>
<text x="240.7" y="103.5">A</text>
<text x="273.9" y="107.4">GNDA</text>
<text x="284.9" y="102.3">A</text>
<text x="284.9" y="108.7">B</text>
<text x="306.3" y="110.8" transform="rotate(-90 306.3 110.8)">GNDA</text>
<text x="318.4" y="110.8">1803439</text>
<text x="316.1" y="116">POWER</text>
<text x="258.4" y="125.3" transform="rotate(-90 258.4 125.3)">GNDA</text>
<text x="265" y="124.6">C42</text>
<text x="270.1" y="124.6">100nf</text>
<text x="307" y="120.5" transform="rotate(-90 307 120.5)">VCC</text>
<text x="307.1" y="126" transform="rotate(-90 307.1 126)">GNDA</text>
<text x="250.5" y="130">RXD</text>
<text x="286.9" y="131.1" transform="rotate(-90 286.9 131.1)">VCC</text>
<text x="316.3" y="127.9">1803439</text>
<text x="233.1" y="136.7" transform="rotate(-90 233.1 136.7)">GNDA</text>
<text x="242.8" y="135">R1</text>
<text x="246.6" y="135">10k</text>
<text x="250" y="132.5">TXEN</text>
<text x="251.2" y="137.6">TXD</text>
<text x="284" y="132.5">B</text>
<text x="284" y="135">A</text>
<text x="261.5" y="141.4">MAX485CSA+</text>
<text x="274.2" y="141.4">IC2</text>
<text x="280.9" y="141.4">GNDA</text>
<text x="121.4" y="151.2">+5V +3V3</text>
<text x="127.3" y="160.8">FT231XS-R</text>
<text x="127.3" y="158.5">IC4</text>
<text x="157.2" y="156.6">CBUS2</text>
<text x="177.2" y="156.6">330</text>
<text x="181" y="156.6">R37</text>
<text x="194.6" y="161.2" transform="rotate(-90 194.6 161.2)">+3V3</text>
<text x="241" y="161.7">L3</text>
<text x="244" y="158.5">100nf</text>
<text x="244.6" y="161.4">300ohms</text>
<text x="251" y="158.6">C27</text>
<text x="262" y="160.2">ADUM1201ARZ IC10</text>
<text x="286.6" y="159.8">C28</text>
<text x="291.3" y="161.8">L4</text>
<text x="293" y="159.3">100nf</text>
<text x="294.6" y="161.8">300ohms</text>
<text x="302.7" y="159.8" transform="rotate(-90 302.7 159.8)">GNDA</text>
<text x="90.5" y="166.2" transform="rotate(-90 90.5 166.2)">GND</text>
<text x="95.3" y="163.8">C22</text>
<text x="101.4" y="163.8">100nf</text>
<text x="157.2" y="164.2">CBUS1</text>
<text x="178.5" y="164.2">330</text>
<text x="244.2" y="166.4">47r</text>
<text x="247.5" y="166.4">R36</text>
<text x="291.4" y="166.4">R21</text>
<text x="295.5" y="166.4">47r</text>
<text x="310.7" y="164.7" transform="rotate(-90 310.7 164.7)">VCC</text>
<text x="95.3" y="169.7">C20</text>
<text x="101.4" y="169.7">100nf</text>
<text x="106.6" y="169.4">+3V3</text>
<text x="161" y="173.2">GND</text>
<text x="244.3" y="169.1">47r</text>
<text x="247.5" y="168.9">R35</text>
<text x="291.4" y="168.6">R22</text>
<text x="295.5" y="168.6">47r</text>
<text x="90.5" y="176.3" transform="rotate(-90 90.5 176.3)">GND</text>
<text x="96" y="176.5">C1</text>
<text x="101.6" y="176.5">100nf</text>
<text x="145.2" y="177.8">RX</text>
<text x="145.2" y="175.3">TX</text>
<text x="177.2" y="174.4">330</text>
<text x="181.8" y="174.4">R3</text>
<text x="194.2" y="175.3" transform="rotate(-90 194.2 175.3)">+3V3</text>
<text x="295.7" y="174.7" transform="rotate(-90 295.7 174.7)">GNDA</text>
<text x="103" y="182.9">D+</text>
<text x="103.3" y="180.3">D-</text>
<text x="258.7" y="183.5" transform="rotate(-90 258.7 183.5)">100nf</text>
<text x="287.3" y="181.4" transform="rotate(-90 287.3 181.4)">100nf</text>
<text x="102.6" y="189.3" transform="rotate(-90 102.6 189.3)">+3V3</text>
<text x="160.6" y="188.7">VBUS</text>
<text x="171.1" y="191.7">0ZCJ0010FF2E</text>
<text x="179.3" y="186.2">F1</text>
<text x="190.8" y="189.7" transform="rotate(-90 190.8 189.7)">+5V</text>
<text x="258.7" y="188.9" transform="rotate(-90 258.7 188.9)">C29</text>
<text x="262.8" y="189.9">ADUM1201ARZ</text>
<text x="277.3" y="189.9">IC11</text>
<text x="287.3" y="187.2" transform="rotate(-90 287.3 187.2)">C30</text>
<text x="93.9" y="197.8">GND</text>
<text x="109.3" y="193.1" transform="rotate(-90 109.3 193.1)">C21</text>
<text x="109.3" y="198.9" transform="rotate(-90 109.3 198.9)">100nf</text>
<text x="145.2" y="198.1">TXEN_</text>
<text x="145.2" y="200.7">CBUS1</text>
<text x="145.2" y="203.2">CBUS2</text>
<text x="193.3" y="200">VBUS</text>
<text x="244.6" y="198.4">47r</text>
<text x="248.4" y="198.4">R33</text>
<text x="292.5" y="198.4">R24</text>
<text x="295.5" y="203.6" transform="rotate(-90 295.5 203.6)">GNDA</text>
<text x="296.3" y="198.1">47r</text>
<text x="94.3" y="209.4" transform="rotate(-90 94.3 209.4)">R4</text>
<text x="97.3" y="209.4" transform="rotate(-90 97.3 209.4)">R8</text>
<text x="105.7" y="204.5">GND</text>
<text x="149.3" y="204.9">CC1</text>
<text x="150.5" y="207.6">D+</text>
<text x="193.7" y="207.6">D-</text>
<text x="94.3" y="214.3" transform="rotate(-90 94.3 214.3)">5.1k</text>
<text x="97.3" y="214.3" transform="rotate(-90 97.3 214.3)">5.1k</text>
<text x="150.8" y="210.1">D-</text>
<text x="193.7" y="210.1">D+</text>
<text x="193.8" y="212.5">CC2</text>
<text x="190.9" y="221.5">GND</text>
<text x="94.4" y="224.6" transform="rotate(-90 94.4 224.6)">CC1</text>
<text x="97.4" y="224.6" transform="rotate(-90 97.4 224.6)">CC2</text>
<text x="123.4" y="226.8">GND</text>
</g>
<g font-size=".8" fill="#808080">
<text x="291" y="98.4">D4</text>
<text x="293" y="98.3">TBU-CA065-200-WH</text>
<text x="290.8" y="112.3">D5</text>
<text x="293.1" y="112.3">TBU-CA065-200-WH</text>
</g>
</svg>
